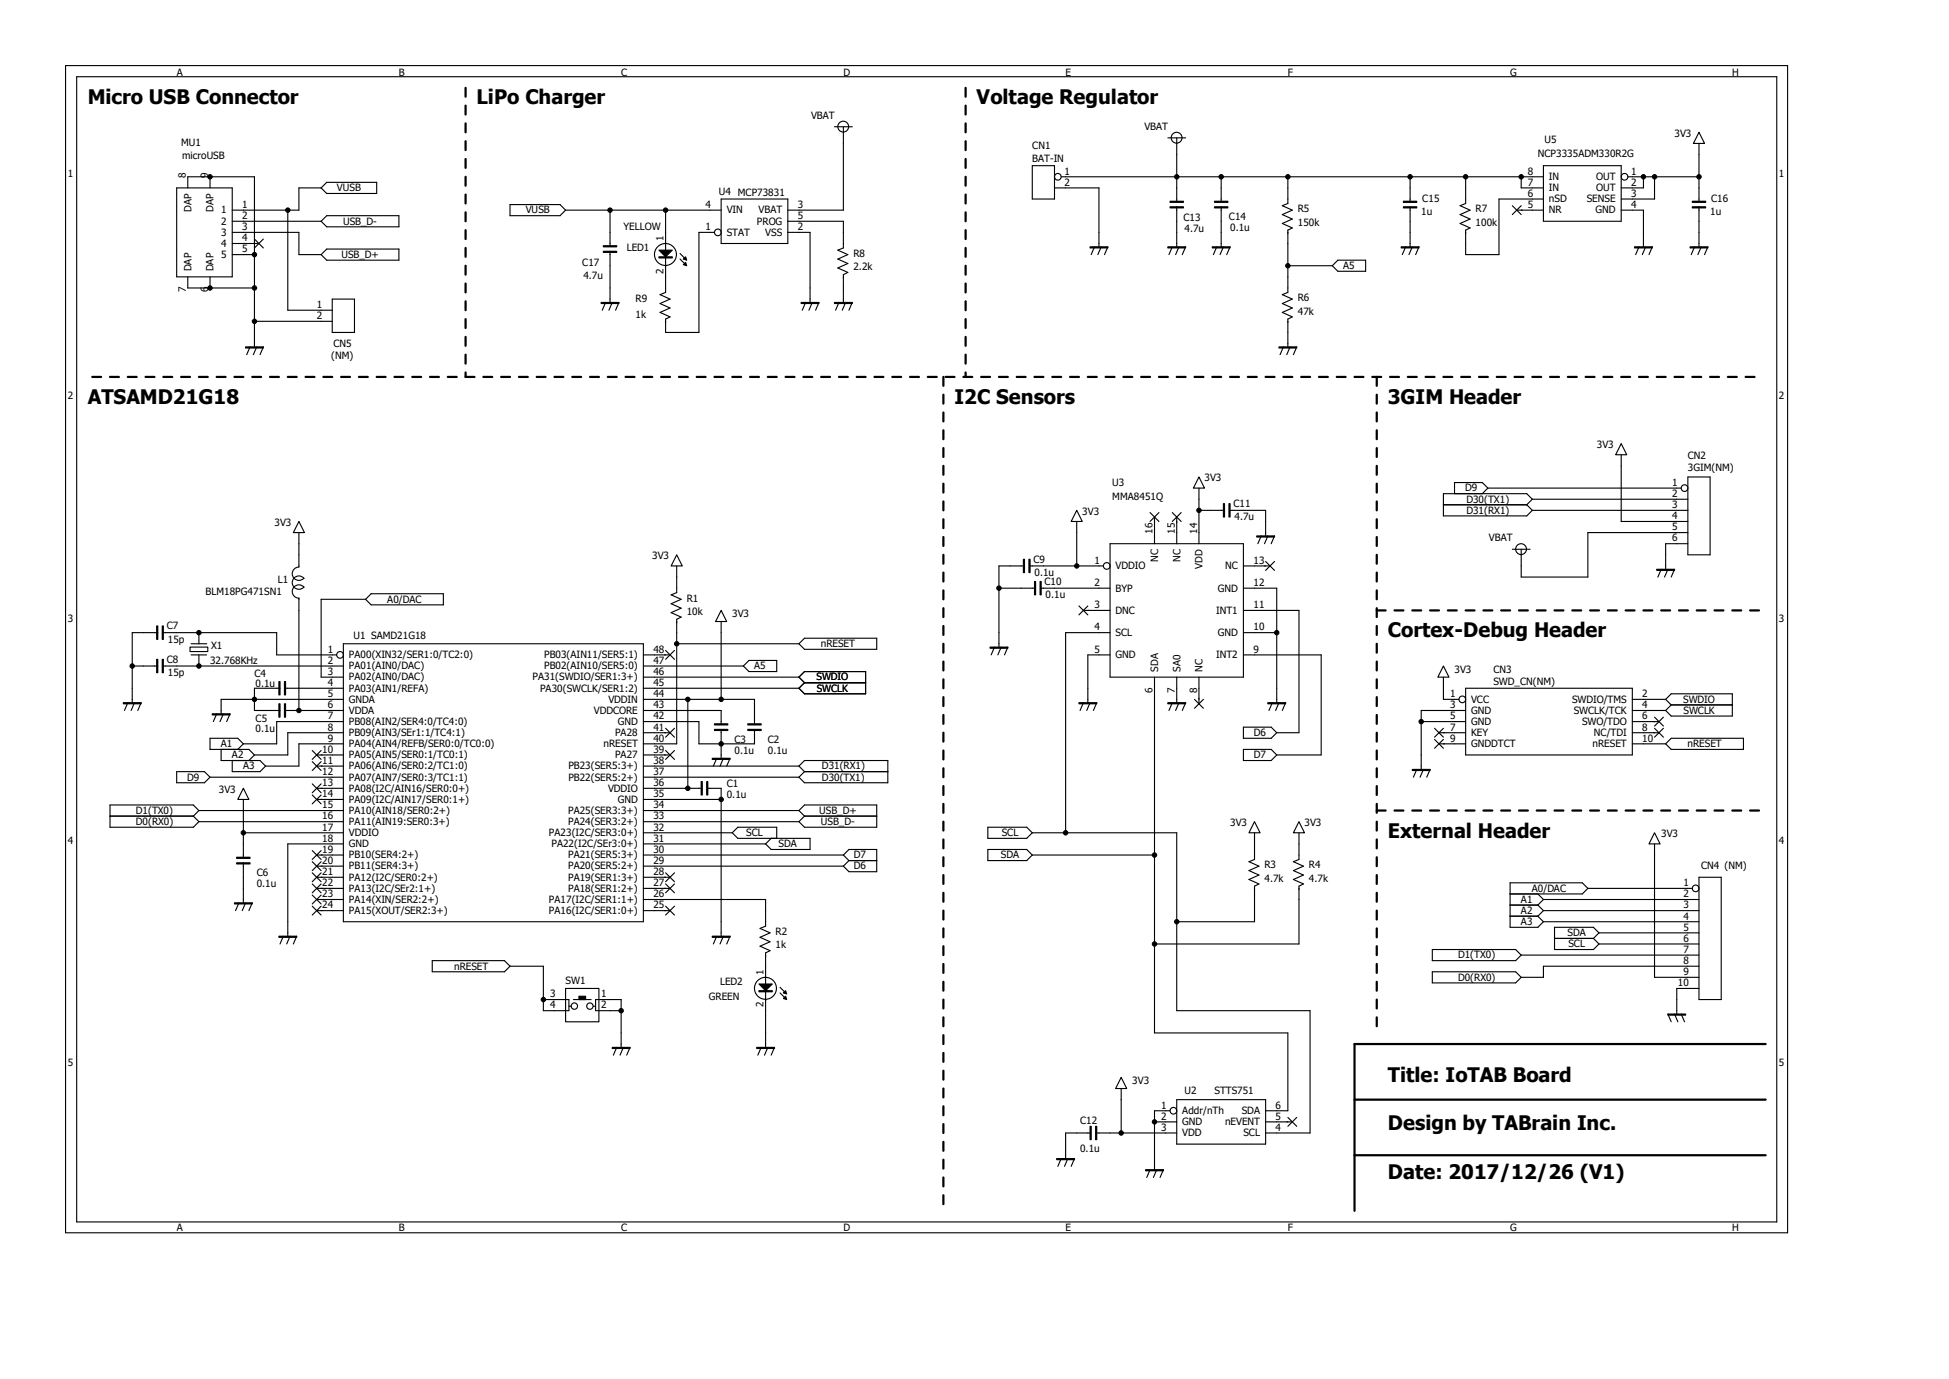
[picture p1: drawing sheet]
<svg xmlns="http://www.w3.org/2000/svg" width="297mm" height="210mm" viewBox="0 0 297 210" stroke-linecap="round" stroke-linejoin="round" font-family="sans-serif">
<g fill="none" stroke="#000" stroke-width=".17">
<path d="M10 10h262.4v177.7h-262.4zM11.7 11.7h259.1v174.4h-259.1zM127.2 19.3h2.7M128.5 19.3v12.7h-8.4M26.9 28.6h8.5v13.6h-8.5zM28.6 28.6v-1.7h10.2v25.9M32 26.9v1.7M35.4 37.1h4.1M35.4 33.7h13.5M35.4 35.4h10.2v3.4h3.3M35.4 38.8h3.4M38.8 36.4l1.3 1.4"/>
<path d="M40.1 36.4l-1.3 1.4M43.9 32v15.2h6.7M48.9 28.6h-3.3v3.4h-10.2M48.9 33.7l.9-.8h11v1.6h-11zM49.8 37.9h11v1.7h-11l-.9-.8zM49.8 27.8h7.6v1.7h-7.6l-.9-.9zM77.7 31.2h7.6l.9 .8-.9 .9h-7.6zM86.2 32h23.7M93 32v5.4M93 38.3v7.8M101.4 32v12.5l-.8 .4 1.5 .7-1.5 .6 1.5 .7-1.5 .7 1.5 .7-.7 .3v2h5.1v-15.2h2.4M103.6 39.5l.9 .8"/>
<path d="M103.6 38.6l.9 .9M109.9 30.3h10.2v6.8h-10.2zM120.1 33.7h8.4v4.1l-.8 .3 1.5 .7-1.5 .7 1.5 .6-1.5 .7 1.5 .7-.7 .3v4.3M120.1 35.4h3.3v10.7M157.3 25.2h3.4v5.1h-3.4zM160.7 28.6h6.8v9M161.7 26.9h73.5M166.8 37.6l-.5 1.2M167.8 37.6l-.5 1.2M168.8 37.6l-.5 1.2M178 21h2.7M178.6 37.6l-.5 1.2"/>
<path d="M179.3 21v9.6M179.3 31.5v6.1M179.7 37.6l-.5 1.2M180.7 37.6l-.5 1.2M185.4 37.6l-.5 1.2M186.1 26.9v3.7M186.1 31.5v6.1M186.4 37.6l-.5 1.2M187.5 37.6l-.6 1.2M196.3 26.9v4.1l-.9 .3 1.5 .7-1.5 .7 1.5 .7-1.5 .6 1.5 .7-.6 .4v9.4l-.9 .4 1.5 .7-1.5 .6 1.5 .7-1.5 .7 1.5 .7-.6 .3v4.2M214.2 37.6l-.5 1.2M214.9 26.9v3.7"/>
<path d="M214.9 31.5v6.1M215.2 37.6l-.5 1.2M216.2 37.6l-.5 1.2M223.4 26.9v4.1l-.9 .3 1.5 .7-1.5 .7 1.5 .7-1.5 .6 1.5 .7-.6 .4v3.7h5v-8.5h6.8M230.5 31.3l1.3 1.4M231.1 32h4.1M231.8 26.9v1.7h3.4M231.8 31.3l-1.3 1.4M235.2 25.2h11.9v8.5h-11.9zM247.1 32h3.3v5.6M248.1 26.9h10.8M249.8 37.6l-.5 1.2"/>
<path d="M250.4 26.9v1.7h-3.3M250.8 37.6l-.5 1.2M251.8 37.6l-.5 1.2M252.1 26.9v3.4h-5M258.2 37.6l-.5 1.2M258.9 20.2l.9 1.6h-1.7zM258.9 21.8v8.8M258.9 31.5v6.1M259.2 37.6l-.5 1.2M260.3 37.6l-.5 1.2M28.6 42.2v1.7h10.2M32 42.2v1.7"/>
<path d="M38.1 52.8l-.5 1.2M38.8 48.9h11.8M39.1 52.8l-.5 1.2M40.1 52.8l-.5 1.2M50.6 45.6h3.4v5h-3.4zM92.3 46.1l-.5 1.1M93.3 46.1l-.5 1.1M94.3 46.1l-.5 1.1M122.8 46.1l-.5 1.1M123.8 46.1l-.5 1.1M124.8 46.1l-.5 1.1M127.8 46.1l-.5 1.1"/>
<path d="M128.9 46.1l-.5 1.1M129.9 46.1l-.5 1.1M195.6 52.8l-.5 1.2M196.3 40.5h6.7M196.6 52.8l-.5 1.2M197.6 52.8l-.5 1.2M203 40.5l.9-.9h4.2v1.7h-4.2zM45.6 79.4l.8 1.7h-1.7zM164.1 77.7l.8 1.7h-1.7zM164.1 79.4v6.8M175.3 78.1l1.3 1.3M175.9 78.7v4.1"/>
<path d="M176.6 78.1l-1.3 1.3M178.6 78.1l1.4 1.3M179.3 78.7v4.1M180 78.1l-1.4 1.3M182.7 72.6l.9 1.7h-1.7zM182.7 74.3v8.5M182.7 77.7h3.9M187.5 77.7h5.4v3.9M220 76.9h12.7M226.7 74.3h29.5M226.7 74.3l-.8-.8h-4.2v1.7M226.7 74.3l-.8 .9"/>
<path d="M232.7 76.9l.8 .8M233.5 76l-.8-.8h-12.7v3.4h12.7l.8-.9M233.5 77.7h23.7M233.5 76h23.7M233.5 76l-.8 .9M247.1 67.6l.8 1.7h-1.7zM247.1 69.3v10.1h10.1M257.2 72.6h3.4v11.9h-3.4zM24 96.4h-3.8v10.6M24.9 96.4h17.3v3.3h9.1M29 98.6h2.7v.6h-2.7zM29.1 99.7h2.4"/>
<path d="M29.1 98h2.4M30.3 96.4v1.6M30.3 99.7v1.7M45.6 81.1v5.3a1.02 1.02 0 0 0-1 1.4 1.02 1.02 0 0 0 1.7 .3M45.6 91.1v17.1M46.3 89.4a1.02 1.02 0 0 0-1.7 .3 1.02 1.02 0 0 0 1 1.4M46.3 88.1a1.02 1.02 0 0 0-1.4-.1 1.02 1.02 0 0 0-.1 1.5 1.02 1.02 0 0 0 1.5-.1M52.3 98h45.7v42.4h-45.7zM55.7 91.3h-6.8v11.8h3.4M55.7 91.3l.9-.9h11v1.7h-11zM98 99.7h4.1M101.4 99.1l1.4 1.3"/>
<path d="M102.8 99.1l-1.4 1.3M103.1 84.5l.9 1.7h-1.7zM103.1 86.2v4.1l-.8 .3 1.5 .7-1.5 .6 1.5 .7-1.5 .7 1.5 .7-.7 .3v19h-5.1M103.1 98h18.7M109.9 93l.8 1.7h-1.6zM109.9 94.7v11.8M122.6 97.2h11v1.7h-11l-.8-.9zM151.6 98.6l-.6 1.1M152.2 89.6h5.6M152.6 98.6l-.5 1.1M153.6 98.6l-.5 1.1M156.1 86.2h-3.9v12.4"/>
<path d="M157 86.2h11.1M158.7 89.6h10.5M164.4 92.3l1.4 1.3M165.1 93h4.1M165.8 92.3l-1.4 1.3M169.2 99.7h-3.4v7.3M169.2 96.4h-6.8v30.4M169.2 82.8h20.3v20.3h-20.3zM189.5 93h8.5v18.6h-3.4M189.5 86.2h4M189.5 89.6h5.1v17.4M189.5 96.4h5.1"/>
<path d="M189.5 99.7h11.8v15.3h-6.7M192.2 81.6l-.5 1.2M192.9 85.5l1.3 1.4M193.2 81.6l-.5 1.2M194.2 85.5l-1.3 1.4M194.2 81.6l-.5 1.2M230.5 83.7h2.7M253.2 86.7l-.6 1.2M254.2 86.7l-.5 1.2M255.2 86.7l-.5 1.2M257.2 82.8h-3.4v3.9M257.2 81.1h-15.2v6.8h-10.2v-4.2"/>
<path d="M19.5 107l-.5 1.2M20.2 101.4h3.8M20.5 107l-.5 1.2M21.5 107l-.5 1.2M24.9 101.4h27.4M26.9 117.5h4.3l.8 .9-.8 .8h-4.3zM32 118.4h20.3M33 108.7l-.5 1.2M33.7 114.1v1.7h5.9l.9 .9M34 108.7l-.5 1.2M35.1 108.7l-.6 1.2M35.4 115.8v1.7h4.2l.9-.8"/>
<path d="M37.1 113.3l-.9-.9h-4.2v1.7h5.9l.9 .9M37.1 113.3l-.9 .8M38.8 115l-.9 .8M42.7 104.8h-3.9v3.4h3.9M43.5 108.2h8.8M43.5 104.8h8.8M47.6 114.3l1.3 1.4M47.6 119.4l1.3 1.3M47.6 116l1.3 1.3M48.3 115h4M48.3 116.7h4M48.9 114.3l-1.3 1.4"/>
<path d="M48.9 119.4l-1.3 1.3M48.9 116l-1.3 1.3M52.3 111.6h-8.4v3.4h-5.1M52.3 109.9h-10.1v3.4h-5.1M52.3 113.3h-6.7v3.4h-5.1M52.3 106.5h-18.6v2.2M98 111.6h4.1M98 109.9h8.5v3.4h8.5v-2.2M98 103.1h23.8M98 108.2h11.9v2M98 115h4.1M98 106.5h17v3.7"/>
<path d="M98 101.4h15.3M98 104.8h23.8M98 118.4h23.8M98 116.7h23.8M101.4 114.3l1.4 1.4M101.4 110.9l1.4 1.4M102.8 114.3l-1.4 1.4M102.8 110.9l-1.4 1.4M104.8 106.5v13.6M109.2 115.5l-.5 1.2M109.9 111.1v4.4M110.2 115.5l-.5 1.2"/>
<path d="M111.3 115.5l-.6 1.2M114.1 100.6h4.3v1.7h-4.3l-.8-.9zM121.8 103.1l.8-.8h9.3v3.4h-9.3l-.8-.9M121.8 116.7l.8-.9h12.7v3.4h-12.7l-.8-.8M121.8 103.1l.8 .9M121.8 116.7l.8 .8M122.6 104h9.3M122.6 104l-.8 .8M122.6 117.5h12.7M122.6 117.5l-.8 .9M165.1 107l-.5 1.2M166.1 107l-.5 1.2"/>
<path d="M167.1 107l-.5 1.2M175.9 103.1v54.2h20.4v11.9h-3.4M178.6 107l-.5 1.2M179.3 103.1v3.9M179.7 107l-.5 1.2M180.7 107l-.5 1.2M182 106.5l1.4 1.4M182.7 103.1v4.1M183.4 106.5l-1.4 1.4M189.5 110.7h4.2l.9 .9-.9 .8h-4.2zM189.5 114.1h4.2l.9 .9-.9 .8h-4.2zM193.9 107l-.5 1.2"/>
<path d="M194.9 107l-.5 1.2M195.9 107l-.5 1.2M215.9 117.2l-.5 1.2M216.6 109.9h6.8M216.9 117.2l-.5 1.2M217.9 117.2l-.5 1.2M218.6 110.9l1.4 1.4M218.6 112.6l1.4 1.4M219.3 111.6h4.1M219.3 113.3h4.1M220 101.4l.8 1.7h-1.7zM220 103.1v3.4h2.3"/>
<path d="M220 110.9l-1.4 1.4M220 112.6l-1.4 1.4M223.4 108.2h-6.8v9M223.4 104.8h25.4v10.2h-25.4zM248.8 111.6h4M248.8 113.3h5M248.8 109.9h4M248.8 106.5h5M248.8 108.2h5M252.1 109.2l1.4 1.4M252.1 110.9l1.4 1.4M253.5 109.2l-1.4 1.4"/>
<path d="M253.5 110.9l-1.4 1.4M253.8 106.5l.9-.8h9.3v3.4h-9.3l-.9-.9M253.8 106.5l.9 .9M253.8 113.3l.9-.9h11v1.7h-11zM254.7 107.4h9.3M254.7 107.4l-.9 .8M16.8 124.3h12.7M29.5 124.3l.8 .8M30.3 123.4h22M30.3 125.1h22M30.3 123.4l-.8-.8h-12.7v3.4h12.7l.8-.9M30.3 123.4l-.8 .9"/>
<path d="M36.4 137.5l-.5 1.2M37.1 120.1l.8 1.7h-1.7zM37.1 126.8h15.2M37.1 121.8v8.8M37.1 131.4v6.1M37.4 137.5l-.5 1.2M38.4 137.5l-.5 1.2M47.6 131.2l1.3 1.4M47.6 132.9l1.3 1.4M47.6 129.5l1.3 1.4M47.6 136.3l1.3 1.4M47.6 121.1l1.3 1.3"/>
<path d="M47.6 134.6l1.3 1.4M47.6 138l1.3 1.4M48.3 131.9h4M48.3 133.6h4M48.3 130.2h4M48.3 121.8h4M48.3 120.1h4M48.3 135.3h4M48.3 137h4M48.3 138.7h4M48.9 131.2l-1.3 1.4M48.9 132.9l-1.3 1.4"/>
<path d="M48.9 129.5l-1.3 1.4M48.9 136.3l-1.3 1.4M48.9 121.1l-1.3 1.3M48.9 134.6l-1.3 1.4M48.9 138l-1.3 1.4M52.3 128.5h-8.4v14.1M98 131.9h30.5M98 133.6h4.1M98 130.2h30.5M98 126.8h13.6M98 128.5h18.7M98 121.8h11.9"/>
<path d="M98 120.1h9M98 123.4h23.8M98 125.1h23.8M98 135.3h4.1M98 137h18.7v4.1l-.9 .3 1.5 .7-1.5 .6 1.5 .7-1.5 .7 1.5 .7-.6 .3v14.4M98 138.7h4.1M101.4 138l1.4 1.4M101.4 132.9l1.4 1.4M101.4 134.6l1.4 1.4M102.8 138l-1.4 1.4M102.8 132.9l-1.4 1.4M102.8 134.6l-1.4 1.4"/>
<path d="M107.9 120.1h2v22.5M111.6 126.8l.8 .9h11v1.7h-5.9l-.8-.9M111.6 126.8l.8-.8h6v1.7M117.5 127.7l-.8 .8M121.8 123.4l.8-.8h11v3.4h-11l-.8-.9M121.8 123.4l.8 .9M122.6 124.3h11M122.6 124.3l-.8 .8M128.5 130.2l.9-.8h4.2v3.4h-4.2l-.9-.9M128.5 130.2l.9 .9M129.4 131.1h4.2M129.4 131.1l-.9 .8"/>
<path d="M150.5 126h6l.8 .8-.8 .9h-6zM150.5 129.4h6l.8 .8-.8 .9h-6zM157.3 126.8h22v27.1h20.3v18.7h-6.7M157.3 130.2h18.6M191.2 125.1l.8 1.7h-1.7zM191.2 126.8v4.1l-.9 .3 1.6 .7-1.6 .7 1.6 .7-1.6 .6 1.6 .7-.7 .4v5.4h-11.9M198 125.1l.8 1.7h-1.7zM198 126.8v4.1l-.9 .3 1.5 .7-1.5 .7 1.5 .7-1.5 .6 1.5 .7-.6 .4v8.8h-22.1M230.1 139.5h4.3M230.1 137.8h4.3M234.4 139.5l.8 .9M234.4 137.8l.8 .9"/>
<path d="M234.4 136.1l.8 .9M235.2 137h23.7M235.2 138.7h23.7M235.2 138.7l-.8 .8M235.2 137l-.8 .8M242 135.3h15.9M242 135.3l-.9-.8h-11v6.7h4.3l.8-.8M242 135.3l-.9 .8h-11M252.1 126.8l.9 1.7h-1.7zM252.1 128.5v20.3h6.8M258.9 133.6h3.4v18.6h-3.4zM43.2 142.6l-.5 1.2"/>
<path d="M44.2 142.6l-.5 1.2M45.2 142.6l-.5 1.2M65.9 146.3h11l.8 .9-.8 .8h-11zM77.7 147.2h5.1v6.7h3.9v-1.7h-3.9M86.2 150.5h5.1v5.1h-5.1zM86.7 153.2h.3M87.4 152.2h2.7M90.4 153.2h.4M94 159.5l-.5 1.2M94.7 153.9h-3.9v-1.7h3.9v7.3M95 159.5l-.5 1.2M96 159.5l-.5 1.2"/>
<path d="M109.2 142.6l-.5 1.2M110.2 142.6l-.5 1.2M111.3 142.6l-.6 1.2M116 159.5l-.5 1.2M117 159.5l-.5 1.2M118 159.5l-.5 1.2M118.9 151.2l.8 .9M118.9 150.4l.8 .8M218.3 144.6h12.7l.8 .9-.8 .8h-12.7zM218.3 148h12.7l.8 .8-.8 .9h-12.7zM231.8 145.5h27.1M235.2 140.4h23.7"/>
<path d="M236.9 142.9h5.9M242.8 142.9l.9 .9M243.7 142.1h15.2M243.7 143.8h15.2M243.7 142.1l-.9-.9h-5.9v3.4h5.9l.9-.8M243.7 142.1l-.9 .8M254.2 154.4l.5 1.2M255.2 154.4l.5 1.2M256.2 154.4l.5 1.2M258.9 150.5h-3.4v3.9M258.9 147.2h-23.7v1.6h-3.4M161.7 176.4l-.5 1.2"/>
<path d="M162.7 176.4l-.5 1.2M163.7 176.4l-.5 1.2M166.3 172.6h-3.9v3.8M167.1 172.6h12.2M170.9 164.1l.8 1.7h-1.7zM170.9 165.8v6.8M175.3 178.1l-.5 1.2M175.9 170.9h3.4M176.3 178.1l-.5 1.2M177.3 178.1l-.5 1.2M178.3 169.2h-2.4v8.9M179.3 167.5h13.6v6.7h-13.6z"/>
<path d="M192.9 170.9h4M196.3 170.2l1.3 1.3M197.6 170.2l-1.3 1.3"/>
<circle cx="128.5" cy="19.3" r=".83"/>
<circle cx="101.4" cy="38.8" r="1.67"/>
<circle cx="109.4" cy="35.4" r=".51"/>
<circle cx="161.2" cy="26.9" r=".51"/>
<circle cx="179.3" cy="21" r=".83"/>
<circle cx="247.6" cy="26.9" r=".51"/>
<circle cx="256.7" cy="74.3" r=".51"/>
<circle cx="51.8" cy="99.7" r=".51"/>
<circle cx="168.7" cy="86.2" r=".51"/>
<circle cx="231.8" cy="83.6" r=".83"/>
<circle cx="222.8" cy="106.5" r=".51"/>
<circle cx="258.4" cy="135.3" r=".51"/>
<circle cx="87.5" cy="153.2" r=".49"/>
<circle cx="89.9" cy="153.2" r=".49"/>
<circle cx="116.6" cy="150.5" r="1.67"/>
<circle cx="178.8" cy="169.2" r=".51"/>
</g>
<path d="M71 13.4v44M147.2 13.4v44M143.8 57.4v127M209.8 57.4v99.9M267.4 57.4h-254M209.8 93h59.3M209.8 123.4h59.3" fill="none" stroke="#000" stroke-width=".34" stroke-dasharray="1.4 1.4"/>
<path d="M269.1 159h-62.7v25.4M206.4 167.5h62.7M206.4 175.9h62.7" fill="none" stroke="#000" stroke-width=".34"/>
<g fill="#000" stroke="#000" stroke-width=".17">
<path d="M91.9 37.4h2.1v.2h-2.1zM91.9 38.3h2.1v.1h-2.1zM100.4 39.1h2v.2h-2zM100.4 38.1h2l-1 1zM104.1 39.5l.4-.4 .1 .5zM166.1 37.6h2.7v.2h-2.7zM178 37.6h2.7v.2h-2.7zM178.3 30.6h2v.2h-2zM178.3 31.5h2v.2h-2zM184.7 37.6h2.8v.2h-2.8zM185.1 30.6h2v.2h-2zM185.1 31.5h2v.2h-2z"/>
<path d="M213.5 37.6h2.7v.2h-2.7zM213.9 30.6h2v.2h-2zM213.9 31.5h2v.2h-2zM249.1 37.6h2.7v.2h-2.7zM257.6 37.6h2.7v.2h-2.7zM257.9 30.6h2v.2h-2zM257.9 31.5h2v.2h-2zM37.4 52.8h2.7v.2h-2.7zM91.6 46.1h2.7v.1h-2.7zM104.5 40l.1 .5-.5-.2zM122.1 46.1h2.7v.1h-2.7zM127.2 46.1h2.7v.1h-2.7z"/>
<path d="M194.9 52.8h2.7v.2h-2.7zM186.4 76.7h.2v2h-.2zM187.3 76.7h.2v2h-.2zM23.9 95.3h.1v2.1h-.1zM24.7 95.3h.2v2.1h-.2zM150.9 98.6h2.7v.1h-2.7zM156 85.2h.1v2h-.1zM156.8 85.2h.2v2h-.2zM157.6 88.6h.2v2h-.2zM158.5 88.6h.2v2h-.2zM191.5 81.6h2.7v.2h-2.7zM252.5 86.7h2.7v.2h-2.7z"/>
<path d="M18.8 107h2.7v.2h-2.7zM23.9 100.4h.1v2h-.1zM24.7 100.4h.2v2h-.2zM32.3 108.7h2.8v.2h-2.8zM42.5 103.8h.2v2h-.2zM42.5 107.2h.2v2h-.2zM43.3 103.8h.2v2h-.2zM43.3 107.2h.2v2h-.2zM106.8 119h.2v2.1h-.2zM107.7 119h.2v2.1h-.2zM108.5 115.5h2.8v.2h-2.8zM108.9 110.2h2v.2h-2z"/>
<path d="M108.9 111.1h2v.2h-2zM114 110.2h2v.2h-2zM114 111.1h2v.2h-2zM164.4 107h2.7v.2h-2.7zM178 107h2.7v.2h-2.7zM193.2 107h2.7v.2h-2.7zM215.2 117.2h2.7v.1h-2.7zM35.7 137.5h2.7v.2h-2.7zM36.1 130.6h2v.1h-2zM36.1 131.4h2v.2h-2zM42.5 142.6h2.7v.1h-2.7zM88.2 151.7h1v.5h-1z"/>
<path d="M93.3 159.5h2.7v.2h-2.7zM108.5 142.6h2.8v.1h-2.8zM115.3 159.5h2.7v.2h-2.7zM115.7 150.9h2v.1h-2zM115.7 149.9h2l-1 1zM119.4 152.1l.3-.4 .2 .5zM119.7 150.9l.2 .5-.5-.2zM254.2 154.4h2.7v.2h-2.7zM161 176.4h2.7v.2h-2.7zM166.1 171.5h.2v2.1h-.2zM167 171.5h.1v2.1h-.1zM174.6 178.1h2.7v.2h-2.7z"/>
</g>
<g fill="#000" stroke="#000" stroke-width=".15">
<circle cx="32" cy="26.9" r=".34"/>
<circle cx="38.8" cy="38.8" r=".34"/>
<circle cx="43.9" cy="32" r=".34"/>
<circle cx="93" cy="32" r=".34"/>
<circle cx="101.4" cy="32" r=".34"/>
<circle cx="179.3" cy="26.9" r=".34"/>
<circle cx="186.1" cy="26.9" r=".34"/>
<circle cx="196.3" cy="26.9" r=".34"/>
<circle cx="214.9" cy="26.9" r=".34"/>
<circle cx="223.4" cy="26.9" r=".34"/>
<circle cx="231.8" cy="26.9" r=".34"/>
<circle cx="250.4" cy="26.9" r=".34"/>
<circle cx="252.1" cy="26.9" r=".34"/>
<circle cx="258.9" cy="26.9" r=".34"/>
<circle cx="32" cy="43.9" r=".34"/>
<circle cx="38.8" cy="48.9" r=".34"/>
<circle cx="38.8" cy="43.9" r=".34"/>
<circle cx="196.3" cy="40.5" r=".34"/>
<circle cx="182.7" cy="77.7" r=".34"/>
<circle cx="30.3" cy="96.4" r=".34"/>
<circle cx="103.1" cy="98" r=".34"/>
<circle cx="152.2" cy="89.6" r=".34"/>
<circle cx="164.1" cy="86.2" r=".34"/>
<circle cx="194.6" cy="96.4" r=".34"/>
<circle cx="20.2" cy="101.4" r=".34"/>
<circle cx="30.3" cy="101.4" r=".34"/>
<circle cx="38.8" cy="106.5" r=".34"/>
<circle cx="45.6" cy="108.2" r=".34"/>
<circle cx="104.8" cy="106.5" r=".34"/>
<circle cx="109.9" cy="113.3" r=".34"/>
<circle cx="109.9" cy="106.5" r=".34"/>
<circle cx="216.6" cy="109.9" r=".34"/>
<circle cx="37.1" cy="126.8" r=".34"/>
<circle cx="104.8" cy="120.1" r=".34"/>
<circle cx="109.9" cy="121.8" r=".34"/>
<circle cx="162.4" cy="126.8" r=".34"/>
<circle cx="175.9" cy="130.2" r=".34"/>
<circle cx="82.8" cy="152.2" r=".34"/>
<circle cx="94.7" cy="153.9" r=".34"/>
<circle cx="175.9" cy="143.8" r=".34"/>
<circle cx="179.3" cy="140.4" r=".34"/>
<circle cx="170.9" cy="172.6" r=".34"/>
<circle cx="175.9" cy="170.9" r=".34"/>
</g>
<g font-size="3">
<text x="13.4" y="15.8">Micro USB Connector</text>
<text x="72.6" y="15.8">LiPo Charger</text>
<text x="148.8" y="15.8">Voltage Regulator</text>
<text x="13.4" y="61.5">ATSAMD21G18</text>
<text x="145.5" y="61.5">I2C Sensors</text>
<text x="211.5" y="61.5">3GIM Header</text>
<text x="211.5" y="97.1">Cortex-Debug Header</text>
<text x="211.5" y="127.5">External Header</text>
<text x="211.5" y="164.8">Title: IoTAB Board</text>
<text x="211.5" y="172.2">Design by TABrain Inc.</text>
<text x="211.5" y="179.5">Date: 2017/12/26 (V1)</text>
</g>
<g font-size="1.5">
<text x="26.9" y="11.5">A</text>
<text x="60.8" y="11.5">B</text>
<text x="94.7" y="11.5">C</text>
<text x="128.5" y="11.5">D</text>
<text x="162.4" y="11.5">E</text>
<text x="196.3" y="11.5">F</text>
<text x="230.1" y="11.5">G</text>
<text x="264" y="11.5">H</text>
<text x="27.6" y="22.2">MU1</text>
<text x="123.6" y="18.1">VBAT</text>
<text x="157.3" y="22.7">CN1</text>
<text x="174.4" y="19.8">VBAT</text>
<text x="234.4" y="23.9">NCP3335ADM330R2G</text>
<text x="235.4" y="21.8">U5</text>
<text x="255.2" y="20.8">3V3</text>
<text x="10.3" y="26.9">1</text>
<text x="27.8" y="24.2">microUSB</text>
<text x="28.3" y="27.1" transform="rotate(-90 28.3 27.1)">8</text>
<text x="31.7" y="27.1" transform="rotate(-90 31.7 27.1)">9</text>
<text x="51.4" y="29.1">VUSB</text>
<text x="109.6" y="29.6">U4 MCP73831</text>
<text x="157.3" y="24.7">BAT-IN</text>
<text x="162.2" y="28.3">2</text>
<text x="162.2" y="26.6">1</text>
<text x="232.8" y="30">6</text>
<text x="232.8" y="26.6">8</text>
<text x="232.8" y="28.3">7</text>
<text x="236.1" y="27.4">IN</text>
<text x="236.1" y="29.1">IN</text>
<text x="243.2" y="27.4">OUT</text>
<text x="243.2" y="29.1">OUT</text>
<text x="248.6" y="30">3</text>
<text x="248.6" y="26.6">1</text>
<text x="248.6" y="28.3">2</text>
<text x="271.1" y="26.9">1</text>
<text x="29.2" y="32.3" transform="rotate(-90 29.2 32.3)">DAP</text>
<text x="32.6" y="32.3" transform="rotate(-90 32.6 32.3)">DAP</text>
<text x="33.7" y="32.5">1</text>
<text x="33.7" y="34.2">2</text>
<text x="33.7" y="35.9">3</text>
<text x="36.9" y="31.7">1</text>
<text x="36.9" y="33.4">2</text>
<text x="36.9" y="35.1">3</text>
<text x="52.3" y="34.2">USB_D-</text>
<text x="80.1" y="32.5">VUSB</text>
<text x="95" y="35.1">YELLOW</text>
<text x="107.5" y="31.7">4</text>
<text x="107.5" y="35.1">1</text>
<text x="110.7" y="32.5">VIN</text>
<text x="110.7" y="35.9">STAT</text>
<text x="115.4" y="34.2">PROG</text>
<text x="115.6" y="32.5">VBAT</text>
<text x="116.6" y="35.9">VSS</text>
<text x="121.6" y="35.1">2</text>
<text x="121.6" y="33.4">5</text>
<text x="121.6" y="31.7">3</text>
<text x="180.3" y="33.7">C13</text>
<text x="180.5" y="35.4">4.7u</text>
<text x="187.3" y="33.5">C14</text>
<text x="187.5" y="35.2">0.1u</text>
<text x="197.8" y="34.4">150k</text>
<text x="197.8" y="32.3">R5</text>
<text x="216.6" y="32.7">1u</text>
<text x="216.7" y="30.8">C15</text>
<text x="224.9" y="34.4">100k</text>
<text x="224.9" y="32.3">R7</text>
<text x="232.8" y="31.7">5</text>
<text x="236.1" y="32.5">NR</text>
<text x="236.1" y="30.8">nSD</text>
<text x="241.8" y="30.8">SENSE</text>
<text x="243.2" y="32.5">GND</text>
<text x="248.6" y="31.7">4</text>
<text x="260.6" y="32.7">1u</text>
<text x="260.8" y="30.8">C16</text>
<text x="29.2" y="41.3" transform="rotate(-90 29.2 41.3)">DAP</text>
<text x="32.6" y="41.3" transform="rotate(-90 32.6 41.3)">DAP</text>
<text x="33.7" y="37.6">4</text>
<text x="33.7" y="39.3">5</text>
<text x="36.9" y="36.7">4</text>
<text x="36.9" y="38.4">5</text>
<text x="52" y="39.3">USB_D+</text>
<text x="88.7" y="40.5">C17</text>
<text x="95.5" y="38.3">LED1</text>
<text x="101.1" y="41.7" transform="rotate(-90 101.1 41.7)">2</text>
<text x="101.1" y="36.7" transform="rotate(-90 101.1 36.7)">1</text>
<text x="130" y="41.1">2.2k</text>
<text x="130" y="39.1">R8</text>
<text x="204.7" y="41">A5</text>
<text x="28.3" y="44.5" transform="rotate(-90 28.3 44.5)">7</text>
<text x="31.7" y="44.5" transform="rotate(-90 31.7 44.5)">6</text>
<text x="48.3" y="46.9">1</text>
<text x="88.9" y="42.5">4.7u</text>
<text x="96.9" y="46.1">R9</text>
<text x="197.8" y="47.9">47k</text>
<text x="197.8" y="45.9">R6</text>
<text x="48.3" y="48.6">2</text>
<text x="50.8" y="52.8">CN5</text>
<text x="96.9" y="48.4">1k</text>
<text x="50.5" y="54.7">(NM)</text>
<text x="10.3" y="60.8">2</text>
<text x="271.1" y="60.8">2</text>
<text x="243.3" y="68.2">3V3</text>
<text x="257.2" y="71.8">3GIM(NM)</text>
<text x="257.2" y="69.9">CN2</text>
<text x="169.5" y="76.2">MMA8451Q</text>
<text x="169.5" y="74">U3</text>
<text x="183.6" y="73.3">3V3</text>
<text x="188" y="77.2">C11</text>
<text x="223.3" y="74.8">D9</text>
<text x="223.5" y="76.5">D30(TX1)</text>
<text x="254.8" y="75.7">2</text>
<text x="254.8" y="77.4">3</text>
<text x="254.8" y="74">1</text>
<text x="41.8" y="80.1">3V3</text>
<text x="164.9" y="78.4">3V3</text>
<text x="175.6" y="81.3" transform="rotate(-90 175.6 81.3)">16</text>
<text x="179" y="81.3" transform="rotate(-90 179 81.3)">15</text>
<text x="182.4" y="81.3" transform="rotate(-90 182.4 81.3)">14</text>
<text x="188.1" y="79.2">4.7u</text>
<text x="223.5" y="78.2">D31(RX1)</text>
<text x="226.9" y="82.5">VBAT</text>
<text x="254.8" y="79.1">4</text>
<text x="254.8" y="80.8">5</text>
<text x="254.8" y="82.5">6</text>
<text x="42.3" y="88.7">L1</text>
<text x="99.4" y="85.2">3V3</text>
<text x="157.5" y="85.7">C9</text>
<text x="157.6" y="87.7">0.1u</text>
<text x="159.2" y="89.1">C10</text>
<text x="166.8" y="85.9">1</text>
<text x="166.8" y="89.2">2</text>
<text x="170" y="86.7">VDDIO</text>
<text x="176.5" y="85.6" transform="rotate(-90 176.5 85.6)">NC</text>
<text x="179.9" y="85.6" transform="rotate(-90 179.9 85.6)">NC</text>
<text x="183.3" y="86.6" transform="rotate(-90 183.3 86.6)">VDD</text>
<text x="186.7" y="86.7">NC</text>
<text x="191" y="89.2">12</text>
<text x="191" y="85.9">13</text>
<text x="10.3" y="94.7">3</text>
<text x="25.4" y="95.8">C7</text>
<text x="31.3" y="90.6">BLM18PG471SN1</text>
<text x="59" y="91.8">A0/DAC</text>
<text x="104.6" y="93.6">10k</text>
<text x="104.6" y="91.6">R1</text>
<text x="111.6" y="94">3V3</text>
<text x="159.3" y="91.1">0.1u</text>
<text x="166.8" y="92.6">3</text>
<text x="170" y="90.1">BYP</text>
<text x="170" y="93.5">DNC</text>
<text x="185.3" y="93.5">INT1</text>
<text x="185.6" y="90.1">GND</text>
<text x="191" y="92.6">11</text>
<text x="271.1" y="94.7">3</text>
<text x="25.4" y="100.9">C8</text>
<text x="25.6" y="97.9">15p</text>
<text x="32" y="101.1">32.768KHz</text>
<text x="32.2" y="98.9">X1</text>
<text x="50" y="101.1">2</text>
<text x="50" y="99.4">1</text>
<text x="53.2" y="101.9">PA01(AIN0/DAC)</text>
<text x="53.2" y="100.2">PA00(XIN32/SER1:0/TC2:0)</text>
<text x="53.8" y="97.4">U1 SAMD21G18</text>
<text x="82.9" y="100.2">PB03(AIN11/SER5:1)</text>
<text x="82.9" y="101.9">PB02(AIN10/SER5:0)</text>
<text x="99.6" y="99.4">48</text>
<text x="99.6" y="101.1">47</text>
<text x="114.9" y="101.9">A5</text>
<text x="125.1" y="98.6">nRESET</text>
<text x="166.8" y="96">4</text>
<text x="166.8" y="99.4">5</text>
<text x="170" y="96.9">SCL</text>
<text x="170" y="100.2">GND</text>
<text x="185.3" y="100.2">INT2</text>
<text x="185.6" y="96.9">GND</text>
<text x="191" y="99.4">9</text>
<text x="191" y="96">10</text>
<text x="25.6" y="103">15p</text>
<text x="38.8" y="103.1">C4</text>
<text x="38.9" y="104.6">0.1u</text>
<text x="50" y="106.2">5</text>
<text x="50" y="107.9">6</text>
<text x="50" y="102.8">3</text>
<text x="50" y="104.5">4</text>
<text x="53.2" y="107">GNDA</text>
<text x="53.2" y="103.6">PA02(AIN0/DAC)</text>
<text x="53.2" y="105.3">PA03(AIN1/REFA)</text>
<text x="81.2" y="103.6">PA31(SWDIO/SER1:3+)</text>
<text x="82.3" y="105.3">PA30(SWCLK/SER1:2)</text>
<text x="92.7" y="107">VDDIN</text>
<text x="99.6" y="107.9">43</text>
<text x="99.6" y="106.2">44</text>
<text x="99.6" y="104.5">45</text>
<text x="99.6" y="102.8">46</text>
<text x="124.4" y="103.6">SWDIO</text>
<text x="124.5" y="105.3">SWCLK</text>
<text x="175.6" y="105.5" transform="rotate(-90 175.6 105.5)">6</text>
<text x="176.5" y="102.3" transform="rotate(-90 176.5 102.3)">SDA</text>
<text x="179" y="105.5" transform="rotate(-90 179 105.5)">7</text>
<text x="179.9" y="102.3" transform="rotate(-90 179.9 102.3)">SA0</text>
<text x="182.4" y="105.5" transform="rotate(-90 182.4 105.5)">8</text>
<text x="183.3" y="102.3" transform="rotate(-90 183.3 102.3)">NC</text>
<text x="221" y="106.2">1</text>
<text x="221" y="107.9">3</text>
<text x="221.7" y="102.4">3V3</text>
<text x="224.2" y="107">VCC</text>
<text x="227.6" y="104.3">SWD_CN(NM)</text>
<text x="227.6" y="102.4">CN3</text>
<text x="239.6" y="107">SWDIO/TMS</text>
<text x="250.3" y="106.2">2</text>
<text x="250.3" y="107.9">4</text>
<text x="256.5" y="107">SWDIO</text>
<text x="33.7" y="113.8">A1</text>
<text x="38.9" y="111.4">0.1u</text>
<text x="38.9" y="109.9">C5</text>
<text x="50" y="109.6">7</text>
<text x="50" y="111.3">8</text>
<text x="50" y="112.9">9</text>
<text x="53.2" y="108.7">VDDA</text>
<text x="53.2" y="110.4">PB08(AIN2/SER4:0/TC4:0)</text>
<text x="53.2" y="112.1">PB09(AIN3/SEr1:1/TC4:1)</text>
<text x="53.2" y="113.8">PA04(AIN4/REFB/SER0:0/TC0:0)</text>
<text x="90.5" y="108.7">VDDCORE</text>
<text x="92" y="113.8">nRESET</text>
<text x="93.7" y="112.1">PA28</text>
<text x="94.1" y="110.4">GND</text>
<text x="99.6" y="112.9">40</text>
<text x="99.6" y="109.6">42</text>
<text x="99.6" y="111.3">41</text>
<text x="111.9" y="113.1">C3</text>
<text x="117" y="113.1">C2</text>
<text x="191.1" y="112.1">D6</text>
<text x="221" y="109.6">5</text>
<text x="221" y="111.3">7</text>
<text x="221" y="112.9">9</text>
<text x="224.2" y="108.7">GND</text>
<text x="224.2" y="110.4">GND</text>
<text x="224.2" y="112.1">KEY</text>
<text x="224.2" y="113.8">GNDDTCT</text>
<text x="239.8" y="108.7">SWCLK/TCK</text>
<text x="241.1" y="110.4">SWO/TDO</text>
<text x="242.7" y="113.8">nRESET</text>
<text x="242.9" y="112.1">NC/TDI</text>
<text x="250.3" y="109.6">6</text>
<text x="250.3" y="111.3">8</text>
<text x="250.3" y="112.9">10</text>
<text x="256.5" y="108.7">SWCLK</text>
<text x="257.2" y="113.8">nRESET</text>
<text x="28.5" y="118.9">D9</text>
<text x="35.3" y="115.5">A2</text>
<text x="37" y="117.2">A3</text>
<text x="49.1" y="114.6">10</text>
<text x="49.1" y="118">12</text>
<text x="49.1" y="119.7">13</text>
<text x="49.1" y="116.3">11</text>
<text x="53.2" y="115.5">PA05(AIN5/SER0:1/TC0:1)</text>
<text x="53.2" y="118.9">PA07(AIN7/SER0:3/TC1:1)</text>
<text x="53.2" y="117.2">PA06(AIN6/SER0:2/TC1:0)</text>
<text x="86.6" y="117.2">PB23(SER5:3+)</text>
<text x="86.6" y="118.9">PB22(SER5:2+)</text>
<text x="93.7" y="115.5">PA27</text>
<text x="99.6" y="119.7">36</text>
<text x="99.6" y="114.6">39</text>
<text x="99.6" y="116.3">38</text>
<text x="99.6" y="118">37</text>
<text x="110.7" y="119.9">C1</text>
<text x="111.9" y="114.8">0.1u</text>
<text x="117" y="114.8">0.1u</text>
<text x="125.3" y="117.2">D31(RX1)</text>
<text x="125.3" y="118.9">D30(TX1)</text>
<text x="191.1" y="115.5">D7</text>
<text x="20.7" y="124">D1(TX0)</text>
<text x="20.7" y="125.6">D0(RX0)</text>
<text x="33.4" y="120.7">3V3</text>
<text x="49.1" y="121.4">14</text>
<text x="49.1" y="123.1">15</text>
<text x="49.1" y="124.8">16</text>
<text x="53.2" y="120.6">PA08(I2C/AIN16/SER0:0+)</text>
<text x="53.2" y="122.3">PA09(I2C/AIN17/SER0:1+)</text>
<text x="53.2" y="124">PA10(AIN18/SER0:2+)</text>
<text x="53.2" y="125.6">PA11(AIN19:SER0:3+)</text>
<text x="86.6" y="124">PA25(SER3:3+)</text>
<text x="86.6" y="125.6">PA24(SER3:2+)</text>
<text x="92.7" y="120.6">VDDIO</text>
<text x="94.1" y="122.3">GND</text>
<text x="99.6" y="121.4">35</text>
<text x="99.6" y="123.1">34</text>
<text x="99.6" y="124.8">33</text>
<text x="110.7" y="121.6">0.1u</text>
<text x="124.8" y="124">USB_D+</text>
<text x="125.1" y="125.6">USB_D-</text>
<text x="187.5" y="125.8">3V3</text>
<text x="198.8" y="125.8">3V3</text>
<text x="10.3" y="128.5">4</text>
<text x="49.1" y="126.5">17</text>
<text x="49.1" y="128.2">18</text>
<text x="49.1" y="129.9">19</text>
<text x="49.1" y="131.6">20</text>
<text x="53.2" y="127.3">VDDIO</text>
<text x="53.2" y="129">GND</text>
<text x="53.2" y="130.7">PB10(SER4:2+)</text>
<text x="83.7" y="127.3">PA23(I2C/SER3:0+)</text>
<text x="84" y="129">PA22(I2C/SEr3:0+)</text>
<text x="86.6" y="130.7">PA21(SER5:3+)</text>
<text x="99.6" y="126.5">32</text>
<text x="99.6" y="128.2">31</text>
<text x="99.6" y="129.9">30</text>
<text x="99.6" y="131.6">29</text>
<text x="113.7" y="127.3">SCL</text>
<text x="118.7" y="129">SDA</text>
<text x="130.1" y="130.7">D7</text>
<text x="152.5" y="130.7">SDA</text>
<text x="152.7" y="127.3">SCL</text>
<text x="253.2" y="127.5">3V3</text>
<text x="271.1" y="128.5">4</text>
<text x="39.1" y="135.1">0.1u</text>
<text x="39.1" y="133.4">C6</text>
<text x="49.1" y="133.3">21</text>
<text x="49.1" y="135">22</text>
<text x="49.1" y="136.7">23</text>
<text x="53.2" y="132.4">PB11(SER4:3+)</text>
<text x="53.2" y="134.1">PA12(I2C/SER0:2+)</text>
<text x="53.2" y="135.8">PA13(I2C/SEr2:1+)</text>
<text x="53.2" y="137.5">PA14(XIN/SER2:2+)</text>
<text x="83.7" y="137.5">PA17(I2C/SER1:1+)</text>
<text x="86.6" y="132.4">PA20(SER5:2+)</text>
<text x="86.6" y="134.1">PA19(SER1:3+)</text>
<text x="86.6" y="135.8">PA18(SER1:2+)</text>
<text x="99.6" y="133.3">28</text>
<text x="99.6" y="135">27</text>
<text x="99.6" y="136.7">26</text>
<text x="130.1" y="132.4">D6</text>
<text x="192.7" y="134.3">4.7k</text>
<text x="192.7" y="132.2">R3</text>
<text x="199.5" y="134.3">4.7k</text>
<text x="199.5" y="132.2">R4</text>
<text x="231.8" y="137.5">A1</text>
<text x="233.4" y="135.8">A0/DAC</text>
<text x="256.5" y="136.7">2</text>
<text x="256.5" y="135">1</text>
<text x="259.2" y="132.4">CN4 (NM)</text>
<text x="49.1" y="138.3">24</text>
<text x="53.2" y="139.2">PA15(XOUT/SER2:3+)</text>
<text x="83.7" y="139.2">PA16(I2C/SER1:0+)</text>
<text x="99.6" y="138.3">25</text>
<text x="118.2" y="142.4">R2</text>
<text x="231.8" y="140.9">A3</text>
<text x="231.8" y="139.2">A2</text>
<text x="238.9" y="142.6">SDA</text>
<text x="256.5" y="138.3">3</text>
<text x="256.5" y="140">4</text>
<text x="256.5" y="141.7">5</text>
<text x="256.5" y="143.4">6</text>
<text x="69.2" y="147.7">nRESET</text>
<text x="86.2" y="149.9">SW1</text>
<text x="116.4" y="148.5" transform="rotate(-90 116.4 148.5)">1</text>
<text x="118.2" y="144.4">1k</text>
<text x="222.2" y="146">D1(TX0)</text>
<text x="222.2" y="149.4">D0(RX0)</text>
<text x="239" y="144.3">SCL</text>
<text x="256.5" y="145.1">7</text>
<text x="256.5" y="146.8">8</text>
<text x="256.5" y="148.5">9</text>
<text x="83.8" y="151.9">3</text>
<text x="83.8" y="153.6">4</text>
<text x="91.6" y="151.9">1</text>
<text x="91.6" y="153.6">2</text>
<text x="108" y="152.2">GREEN</text>
<text x="109.7" y="150">LED2</text>
<text x="116.4" y="153.4" transform="rotate(-90 116.4 153.4)">2</text>
<text x="255.7" y="150.2">10</text>
<text x="10.3" y="162.4">5</text>
<text x="172.6" y="165.1">3V3</text>
<text x="180.5" y="166.6">U2</text>
<text x="185.1" y="166.6">STTS751</text>
<text x="271.1" y="162.4">5</text>
<text x="164.6" y="171.2">C12</text>
<text x="177" y="170.5">2</text>
<text x="177" y="172.2">3</text>
<text x="177" y="168.8">1</text>
<text x="180.2" y="171.4">GND</text>
<text x="180.2" y="173.1">VDD</text>
<text x="180.2" y="169.7">Addr/nTh</text>
<text x="186.7" y="171.4">nEVENT</text>
<text x="189.2" y="169.7">SDA</text>
<text x="189.5" y="173.1">SCL</text>
<text x="194.4" y="172.2">4</text>
<text x="194.4" y="170.5">5</text>
<text x="194.4" y="168.8">6</text>
<text x="164.6" y="175.4">0.1u</text>
<text x="26.9" y="187.5">A</text>
<text x="60.8" y="187.5">B</text>
<text x="94.7" y="187.5">C</text>
<text x="128.5" y="187.5">D</text>
<text x="162.4" y="187.5">E</text>
<text x="196.3" y="187.5">F</text>
<text x="230.1" y="187.5">G</text>
<text x="264" y="187.5">H</text>
</g>
</svg>
